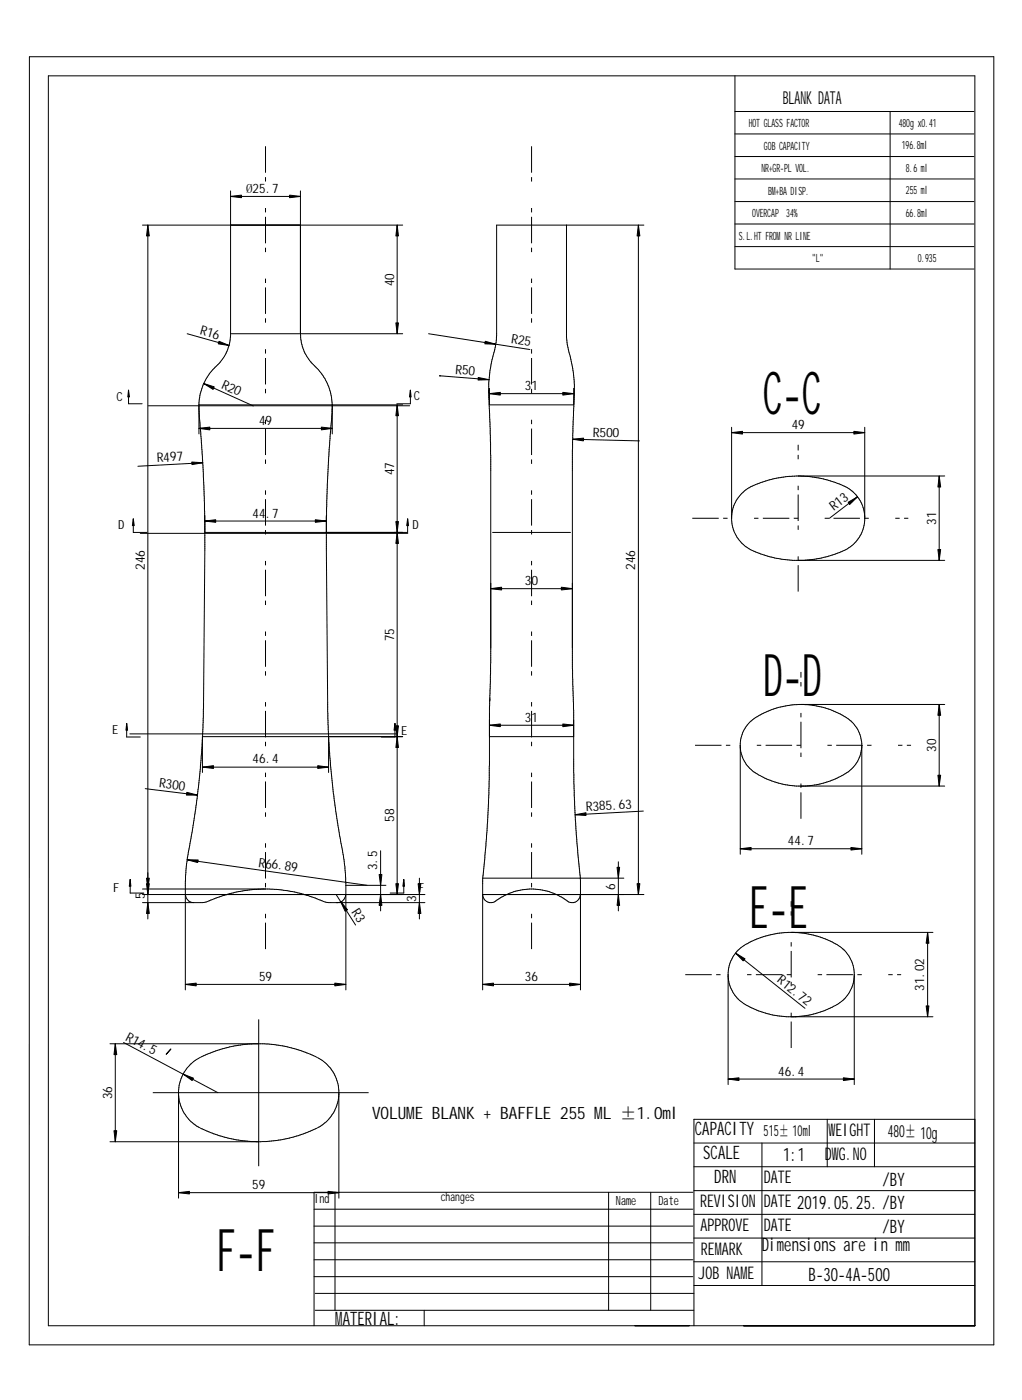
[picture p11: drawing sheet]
<svg xmlns="http://www.w3.org/2000/svg" width="235mm" height="322mm" viewBox="0 0 235 322" stroke-linecap="round" stroke-linejoin="round" font-family="sans-serif">
<g fill="none" stroke="#000" stroke-width=".23">
<path d="M6.8 13.1h222v296.6h-222.1zM11.1 17.5h213.4v287.8h-213.4zM169.2 17.4v44.6h55M169.2 25.7h55M169.2 30.8h55M169.2 36.1h55M204.9 25.7v36.3M32.8 51.8h59.9M34 51.8v159.9M53.1 44v33.3a10.7 10.7 0 0 1-4.1 7.9 12.2 12.2 0 0 0-3.2 7.6v7.1M53.1 45.2h16.1M69.2 44v32.9a10.3 10.3 0 0 0 2.6 6.8l1.5 1.5a12.6 12.6 0 0 1 3 6.3l.2 1.7v6.7"/>
<path d="M91.4 51.8v25.1M130.4 51.8v25.9l.2 1.6 1.4 6.4 .2 2.9-.1 4.6h-19.4v-3.8M147 51.8v154.2M148.3 51.8h-34v25.5a31.5 31.5 0 0 1-1.3 6.8l-.4 3.3M169.2 41.2h55M169.2 46.4h55M169.2 51.6h55M169.2 56.8h55M43.1 76.9l9.6 2.7M53.1 76.9h39.6M98.7 76.9l23.3 3.6M29.6 89.9v3.1h3.1"/>
<path d="M34.2 93.5h60.1M45.8 93.2h46.9M45.8 94.4l.9 12.9 .4 10.5-.2 45.2-.3 6.7M45.8 98.7h30.7M46.9 88.3l11.4 5.2M76.5 94l-.9 11.6-.5 13.5M91.4 93.2v112.8M94.5 89.9v3.1h-3.1M101.2 86.6h.1M101.2 86.6l11.4 .8M112.6 87.4l-.1 2.9 .5 14.6v47.7l-.3 10.2-.1 20.1-.5 8.4-1 11.1v25.6M112.7 90.7h19.4"/>
<path d="M132.1 89.4v4.3l-.2 7.5M168.4 98.4v21.4a8.4 8.4 0 0 0 6.4 7.6l3.6 1.1 4.1 .6h35M168.4 99.6h30.7M199.1 98.4v21.8a8.1 8.1 0 0 1-1.3 3.6 9.8 9.8 0 0 1-5.4 3.8l-3.2 .9-4.2 .6M30.7 119.5v3.1h3.1M46.7 106.6l-15 .8M47.1 119.9l.1 .4M75.1 118.7l.5 59.2M93.9 119.5v3.1h-46.7M131.9 101.2l-.1 52.7 .3 9.7v14.3l.5 13 1 11.8v25.3M131.9 101.2l15.3 .3h-.2M184.2 109.6l.4 .1"/>
<path d="M185 109.7a25.8 25.8 0 0 1 8.2 1.7 8.3 8.3 0 0 1 5.9 7.5M197.4 114.4l-6.4 5M216.2 109.6v19.5M217.5 109.6h-34.2a24.6 24.6 0 0 0-11.2 3 8.1 8.1 0 0 0-3.7 6.3M32.3 122.8h61.6M47.2 120h27.9M113 135.6h18.8M113.4 122.6h18M29.2 166.6v3.1h3.1M29.9 169h61.5M46.6 170.2l-.5 6.7-.6 6.2M46.6 176.7h29"/>
<path d="M75.6 169.7l1.2 13 1.4 9.9a59.8 59.8 0 0 1 1.4 10.9v24.5M90.9 166.6v3.1h-3.1M92.7 169.7h-46.1v8.2M112.7 169.7h19.4M112.7 167h19.4M112.8 161.1l-.1 .4M170.4 172.1a7.9 7.9 0 0 0 5.3 6.9l3.5 1.4 4.2 .6h34.1M185 162.2l1.7 .2 2.9 .5 3.9 1.6a8 8 0 0 1 4.9 6.7v25.6M198.4 172.1a8.1 8.1 0 0 1-5.3 6.9l-3.5 1.4-4.1 .6M216.2 162.2v18.8M217.5 162.2h-33.7a17.8 17.8 0 0 0-11.5 4.5 7.2 7.2 0 0 0-1.9 4.5v25.6M33.4 181.6l12.1 1.5"/>
<path d="M43.1 198l41.4 5.9M45.5 183.1l-1.1 7.5a83.1 83.1 0 0 0-1.7 12.5v24.9M87.6 195.9v13.9M142.4 198.5v11.3M148.1 186.8l-15.7 .8M170.4 195.5h28M30 202.6v3.1h3.1M32.8 204.8h29.6a35.8 35.8 0 0 1 12.9 3l22.5 .1M32.8 206h65M42.7 206a1.93 1.93 0 0 0 1.9 1.9M60.3 204.8a33.1 33.1 0 0 0-12.9 3l-.8 .1h-13.8M77.4 206l4.5 7"/>
<path d="M79.6 206l-.2 .8a1.73 1.73 0 0 1-1.7 1.1M79.6 203.9h9.3M93 202.6v3.1h-3.2M96.6 202.3v9.4M111.2 202.3h32.4M133.6 206a1.9 1.9 0 0 1-1.2 1.8 1.9 1.9 0 0 1-2.1-.6 14.3 14.3 0 0 0-8.3-2.4 13.1 13.1 0 0 0-6.1 1.6l-1.8 1.1M148.3 206h-37.2a1.9 1.9 0 0 0 1.1 1.7 1.9 1.9 0 0 0 2-.2M169.4 219.5l15.9 12.7M182.8 214.7l3.7 .5a20.4 20.4 0 0 1 5.1 1.7l.7 .5a7.9 7.9 0 0 1 3.3 3.1 8 8 0 0 1 1.1 3.6v25.7M213.6 214.7v19.5M214.8 214.7l-34.1 .1-1.6 .2-2.9 .6-2 .7-2.2 1.1a7.9 7.9 0 0 0-3.3 3.1 8 8 0 0 0-1.1 3.6v25.7M42.7 226.7h36.9"/>
<path d="M111.1 226.7h22.5M167.6 224.9a8.2 8.2 0 0 0 5.1 7.1l1.9 .8 2.8 .9 3.7 .5h33.7M196.7 224.9a8.2 8.2 0 0 1-5.1 7.1l-1.9 .8-2.8 .9-3.7 .5M25.3 240.4h35.5a32.4 32.4 0 0 1 10.7 2.4l1.5 .7M26.5 240.4v22.6M28.4 240.1l21.8 11.6M39.3 241.6l-1.1 1.3 1.1-1.3M41.1 252.1a9 9 0 0 0 2.9 6.2l2 1.4M46 243.6a9.1 9.1 0 0 0-4.9 7.6v24.8M46.1 259.8l1.6 .7a31.8 31.8 0 0 0 7.7 2.2l3.7 .3M57.4 240.4a31.4 31.4 0 0 0-9.7 2.4l-1.6 .7M58.3 240.4h-.4"/>
<path d="M73 259.8l-1.5 .7a31.8 31.8 0 0 1-7.7 2.2l-3.8 .3h-34.7M73.1 243.6a9.1 9.1 0 0 1 4.9 7.6v24.8M78 252.1a9 9 0 0 1-2.9 6.2l-2 1.4M167.6 248.5h29.1M190.5 257.8v10.9M201.3 257.8v10.9M224.5 257.8h-64.7v47.5M41.1 274.7h36.9M72.3 278.5h87.2M77.1 274.6v27.2M140.1 274.6v27.2M149.8 274.6v27.2"/>
<path d="M159.5 274.6h-87.2v30.7M159.8 263.3h64.7M159.8 268.7h64.7M159.8 274.2h64.7M159.8 279.7h64.7M175.4 263.3v32.8M72.3 294h87.2M72.3 290.1h87.2M72.3 286.2h87.2M72.3 282.4h87.2M72.6 297.9h87.2M159.8 285.1h64.7"/>
<path d="M159.8 290.6h64.7M159.8 296.1h64.7M72.6 301.8h87.2M97.7 301.8v3.5M146.2 305.3h12.5h-12.5M171.2 305.3h53.3h-53.3"/>
</g>
<path d="M35.2 251.7h49.7M59.6 268.6v-33.8" fill="none" stroke="#000" stroke-width=".23" stroke-dasharray="103.6 12.2 4.1 12.2" stroke-linecap="butt"/>
<path d="M159.4 119.4h49.7M183.8 136.3v-33.9M160 171.6h49.8M184.4 188.6v-33.8M61.1 218.6v-184.9M122.4 218.6v-184.9M157.8 224.5h49.7M182.2 241.4v-33.9" fill="none" stroke="#000" stroke-width=".23" stroke-dasharray="6.1 1 1" stroke-linecap="butt"/>
<g fill="#000" stroke="#000" stroke-width=".23">
<path d="M34 51.8l.4 2.5h-.7z" fill-rule="evenodd"/>
<path d="M53.1 45.2l2.5-.3v.6z" fill-rule="evenodd"/>
<path d="M66.7 44.9l2.5 .3-2.5 .3z" fill-rule="evenodd"/>
<path d="M91.4 51.8l.3 2.5h-.6z" fill-rule="evenodd"/>
<path d="M147 51.8l.3 2.5h-.6z" fill-rule="evenodd"/>
<path d="M50.4 78.6l2.3 1-2.5-.4z" fill-rule="evenodd"/>
<path d="M91.1 74.4h.6l-.3 2.5z" fill-rule="evenodd"/>
<path d="M111.7 78.6l2.4 .7-2.5-.1z" fill-rule="evenodd"/>
<path d="M29.6 89.9l.2 1.5h-.4z" fill-rule="evenodd"/>
<path d="M45.8 98.7l2.5-.3v.6z" fill-rule="evenodd"/>
<path d="M46.9 88.3l2.4 .8-.2 .6z" fill-rule="evenodd"/>
<path d="M74 98.4l2.5 .3-2.5 .3z" fill-rule="evenodd"/>
<path d="M91.4 93.2l.3 2.5h-.6z" fill-rule="evenodd"/>
<path d="M94.5 89.9l.2 1.5h-.4z" fill-rule="evenodd"/>
<path d="M110.1 86.9l2.5 .5-2.5 .1z" fill-rule="evenodd"/>
<path d="M112.7 90.7l2.5-.3v.6z" fill-rule="evenodd"/>
<path d="M129.6 90.4l2.5 .3-2.5 .3z" fill-rule="evenodd"/>
<path d="M168.4 99.6l2.5-.3v.7z" fill-rule="evenodd"/>
<path d="M196.6 99.3l2.5 .3-2.5 .4z" fill-rule="evenodd"/>
<path d="M44.2 106.4l2.5 .2-2.5 .4z" fill-rule="evenodd"/>
<path d="M47.2 120l2.5-.3v.6z" fill-rule="evenodd"/>
<path d="M72.6 119.7l2.5 .3-2.5 .3z" fill-rule="evenodd"/>
<path d="M131.9 101.2l2.5-.3-.1 .6z" fill-rule="evenodd"/>
<path d="M195.3 115.7l2.1-1.3-1.8 1.8z" fill-rule="evenodd"/>
<path d="M216.2 109.6l.4 2.6h-.7z" fill-rule="evenodd"/>
<path d="M30.7 119.5l.2 1.6h-.4z" fill-rule="evenodd"/>
<path d="M91.4 122.6l.3 2.6h-.6z" fill-rule="evenodd"/>
<path d="M91.1 120.1h.6l-.3 2.5z" fill-rule="evenodd"/>
<path d="M93.9 119.5l.2 1.6h-.5z" fill-rule="evenodd"/>
<path d="M113 135.6l2.5-.4v.7z" fill-rule="evenodd"/>
<path d="M129.2 135.2l2.6 .4-2.6 .3z" fill-rule="evenodd"/>
<path d="M215.9 126.6h.7l-.4 2.5z" fill-rule="evenodd"/>
<path d="M29.2 166.6l.2 1.6h-.4z" fill-rule="evenodd"/>
<path d="M46.6 176.7l2.5-.4v.7z" fill-rule="evenodd"/>
<path d="M73.2 176.3l2.4 .4-2.4 .3z" fill-rule="evenodd"/>
<path d="M90.9 166.6l.2 1.6h-.4z" fill-rule="evenodd"/>
<path d="M91.4 169.7l.3 2.5h-.6z" fill-rule="evenodd"/>
<path d="M91.1 167.2h.6l-.3 2.5z" fill-rule="evenodd"/>
<path d="M112.7 167l2.5-.3v.7z" fill-rule="evenodd"/>
<path d="M129.6 166.7l2.5 .3-2.5 .4z" fill-rule="evenodd"/>
<path d="M216.2 162.2l.4 2.5h-.7z" fill-rule="evenodd"/>
<path d="M215.9 178.5h.7l-.4 2.5z" fill-rule="evenodd"/>
<path d="M43 182.5l2.5 .6h-2.6z" fill-rule="evenodd"/>
<path d="M43.1 198l2.5 .1-.1 .6z" fill-rule="evenodd"/>
<path d="M132.4 187.6l2.5-.4v.6z" fill-rule="evenodd"/>
<path d="M142.1 199.8h.6l-.3 2.5z" fill-rule="evenodd"/>
<path d="M170.4 195.5l2.5-.3v.6z" fill-rule="evenodd"/>
<path d="M195.9 195.2l2.5 .3-2.5 .3z" fill-rule="evenodd"/>
<path d="M30 202.6l.1 1.5h-.3z" fill-rule="evenodd"/>
<path d="M33.7 202.3h.7l-.4 2.5z" fill-rule="evenodd"/>
<path d="M34 207.9l.4 2.5h-.7z" fill-rule="evenodd"/>
<path d="M33.7 203.5h.7l-.4 2.5z" fill-rule="evenodd"/>
<path d="M78.4 207.6l1.6 1.9-.5 .4z" fill-rule="evenodd"/>
<path d="M87.6 206l.3 2.5h-.6z" fill-rule="evenodd"/>
<path d="M87.3 201.4h.6l-.3 2.5z" fill-rule="evenodd"/>
<path d="M91.1 203.5h.6l-.3 2.5z" fill-rule="evenodd"/>
<path d="M93 202.6l.1 1.5h-.3z" fill-rule="evenodd"/>
<path d="M96.3 203.5h.6l-.3 2.5z" fill-rule="evenodd"/>
<path d="M96.6 207.9l.3 2.5h-.6z" fill-rule="evenodd"/>
<path d="M142.4 206l.3 2.5h-.6z" fill-rule="evenodd"/>
<path d="M146.7 203.5h.6l-.3 2.5z" fill-rule="evenodd"/>
<path d="M213.6 214.7l.3 2.5h-.7z" fill-rule="evenodd"/>
<path d="M42.7 226.7l2.5-.3v.7z" fill-rule="evenodd"/>
<path d="M77.1 226.4l2.5 .3-2.5 .4z" fill-rule="evenodd"/>
<path d="M111.1 226.7l2.5-.3v.7z" fill-rule="evenodd"/>
<path d="M131.1 226.4l2.5 .3-2.5 .4z" fill-rule="evenodd"/>
<path d="M169.4 219.5l2.1 1.3-.4 .5z" fill-rule="evenodd"/>
<path d="M213.2 231.7h.7l-.3 2.5z" fill-rule="evenodd"/>
<path d="M26.5 240.4l.4 2.5h-.7z" fill-rule="evenodd"/>
<path d="M42.2 247.4l2.3 .9-.3 .6z" fill-rule="evenodd"/>
<path d="M167.6 248.5l2.5-.3v.7z" fill-rule="evenodd"/>
<path d="M194.2 248.2l2.5 .3-2.5 .4z" fill-rule="evenodd"/>
<path d="M26.2 260.4h.7l-.4 2.6z" fill-rule="evenodd"/>
<path d="M41.1 274.7l2.5-.3v.6z" fill-rule="evenodd"/>
<path d="M75.5 274.4l2.5 .3-2.5 .3z" fill-rule="evenodd"/>
</g>
<g font-size="13.5">
<text x="175.6" y="95.4">C-C</text>
<text x="175.7" y="160.2">D-D</text>
<text x="172.5" y="213.7">E-E</text>
<text x="49.9" y="292.8">F-F</text>
</g>
<g font-size="4.3">
<text x="160" y="261.4">CAPACITY</text>
<text x="161.9" y="266.9">SCALE</text>
<text x="180.3" y="267.5">1:1</text>
<text x="164.5" y="272.4">DRN</text>
<text x="203.2" y="273.1">/BY</text>
<text x="203.2" y="284">/BY</text>
<text x="175.4" y="288.1">Dimensions are in mm</text>
<text x="186.2" y="294.9">B-30-4A-500</text>
<text x="77.2" y="305.1">MATERIAL:</text>
</g>
<text font-size="4.1" x="180.2" y="23.9">BLANK DATA</text>
<g font-size="4">
<text x="190.8" y="261.6">WEIGHT</text>
<text x="189.9" y="267.1">DWG.NO</text>
<text x="175.9" y="272.6">DATE</text>
<text x="161.2" y="278.1">REVISION</text>
<text x="175.9" y="278">DATE 2019.05.25. /BY</text>
<text x="161.3" y="283.5">APPROVE</text>
<text x="175.9" y="283.5">DATE</text>
<text x="161.4" y="289">REMARK</text>
<text x="160.8" y="294.5">JOB NAME</text>
</g>
<g font-size="3.9">
<text x="85.7" y="257.8">VOLUME BLANK + BAFFLE 255 ML ±1.0ml</text>
<text x="204.4" y="261.9">480± 10g</text>
</g>
<text font-size="3.6" x="175.8" y="261.7">515± 10ml</text>
<g font-size="3">
<text x="56.6" y="44.4">Ø25</text>
<text x="61.1" y="44.4">.7</text>
<text x="90.7" y="65.9" transform="rotate(-90 90.7 65.9)">40</text>
<text x="45.9" y="76.9" transform="rotate(16 45.9 76.9)">R16</text>
<text x="117.6" y="79.1" transform="rotate(9 117.6 79.1)">R25</text>
<text x="50.8" y="89.3" transform="rotate(24 50.8 89.3)">R20</text>
<text x="104.8" y="86.1" transform="rotate(5 104.8 86.1)">R50</text>
<text x="120.9" y="89.9">31</text>
<text x="59.6" y="97.9">49</text>
<text x="136.5" y="100.6" transform="rotate(1 136.5 100.6)">R500</text>
<text x="182.3" y="98.8">49</text>
<text x="36.2" y="106.4" transform="rotate(-3 36.2 106.4)">R497</text>
<text x="90.7" y="109.5" transform="rotate(-90 90.7 109.5)">47</text>
<text x="58.1" y="119.2">44</text>
<text x="61.1" y="119.2">.7</text>
<text x="192" y="117.7" transform="rotate(-37 192 117.7)">R13</text>
<text x="215.5" y="120.8" transform="rotate(-90 215.5 120.8)">31</text>
<text x="33.3" y="131.2" transform="rotate(-90 33.3 131.2)">246</text>
<text x="146.3" y="131.2" transform="rotate(-90 146.3 131.2)">246</text>
<text x="120.9" y="134.8">3</text>
<text x="122.4" y="134.8">0</text>
<text x="90.7" y="147.6" transform="rotate(-90 90.7 147.6)">75</text>
<text x="120.9" y="166.2">31</text>
<text x="215.5" y="173.2" transform="rotate(-90 215.5 173.2)">30</text>
<text x="58.1" y="175.8">46</text>
<text x="61.1" y="175.8">.4</text>
<text x="36.6" y="181.3" transform="rotate(7 36.6 181.3)">R300</text>
<text x="90.7" y="189.3" transform="rotate(-90 90.7 189.3)">58</text>
<text x="135" y="186.8" transform="rotate(-3 135 186.8)">R385.63</text>
<text x="181.4" y="194.7">44.7</text>
<text x="59.4" y="199.6" transform="rotate(8 59.4 199.6)">R66.89</text>
<text x="86.9" y="200.4" transform="rotate(-90 86.9 200.4)">3.5</text>
<text x="33.3" y="207.1" transform="rotate(-90 33.3 207.1)">5</text>
<text x="95.8" y="207.7" transform="rotate(-90 95.8 207.7)">3</text>
<text x="141.6" y="204.9" transform="rotate(-90 141.6 204.9)">6</text>
<text x="80.9" y="210.1" transform="rotate(57 80.9 210.1)">R3</text>
<text x="59.6" y="225.9">59</text>
<text x="120.9" y="225.9">36</text>
<text x="178.8" y="226" transform="rotate(39 178.8 226)">R12.72</text>
<text x="212.8" y="228.2" transform="rotate(-90 212.8 228.2)">31.02</text>
<text x="28.7" y="239.5" transform="rotate(28 28.7 239.5)">R14.5</text>
<text x="179.2" y="247.7">46.4</text>
<text x="25.8" y="253.2" transform="rotate(-90 25.8 253.2)">36</text>
<text x="58.1" y="273.9">59</text>
</g>
<g font-size="2.9">
<text x="26.8" y="92.4">C</text>
<text x="95.3" y="92.2">C</text>
<text x="27.2" y="121.8">D</text>
<text x="95" y="121.8">D</text>
<text x="25.8" y="169.1">E</text>
<text x="92.4" y="169.2">E</text>
<text x="26" y="205.5">F</text>
<text x="96.3" y="205.4">F</text>
<text x="72.4" y="277.1">Ind</text>
<text x="141.8" y="277.4">Name</text>
<text x="151.6" y="277.5">Date</text>
</g>
<text font-size="2.8" x="101.5" y="276.7">changes</text>
<g font-size="2.6">
<text x="172.4" y="29.3">HOT GLASS FACTOR</text>
<text x="206.9" y="29.3">480g x0.41</text>
<text x="175.9" y="34.5">GOB CAPACITY</text>
<text x="207.6" y="34.4">196.8ml</text>
<text x="175.3" y="39.7">NR+GR-PL VOL.</text>
<text x="208.6" y="39.5">8.6 ml</text>
<text x="176.8" y="44.9">BM+BA DISP.</text>
<text x="208.6" y="44.7">255 ml</text>
<text x="173.2" y="50.1">OVERCAP 34%</text>
<text x="208.6" y="49.9">66.8ml</text>
<text x="170.1" y="55.2">S.L.HT FROMNR LINE</text>
<text x="187" y="60.4">&quot;L&quot;</text>
<text x="211.3" y="60.3">0.935</text>
</g>
</svg>
